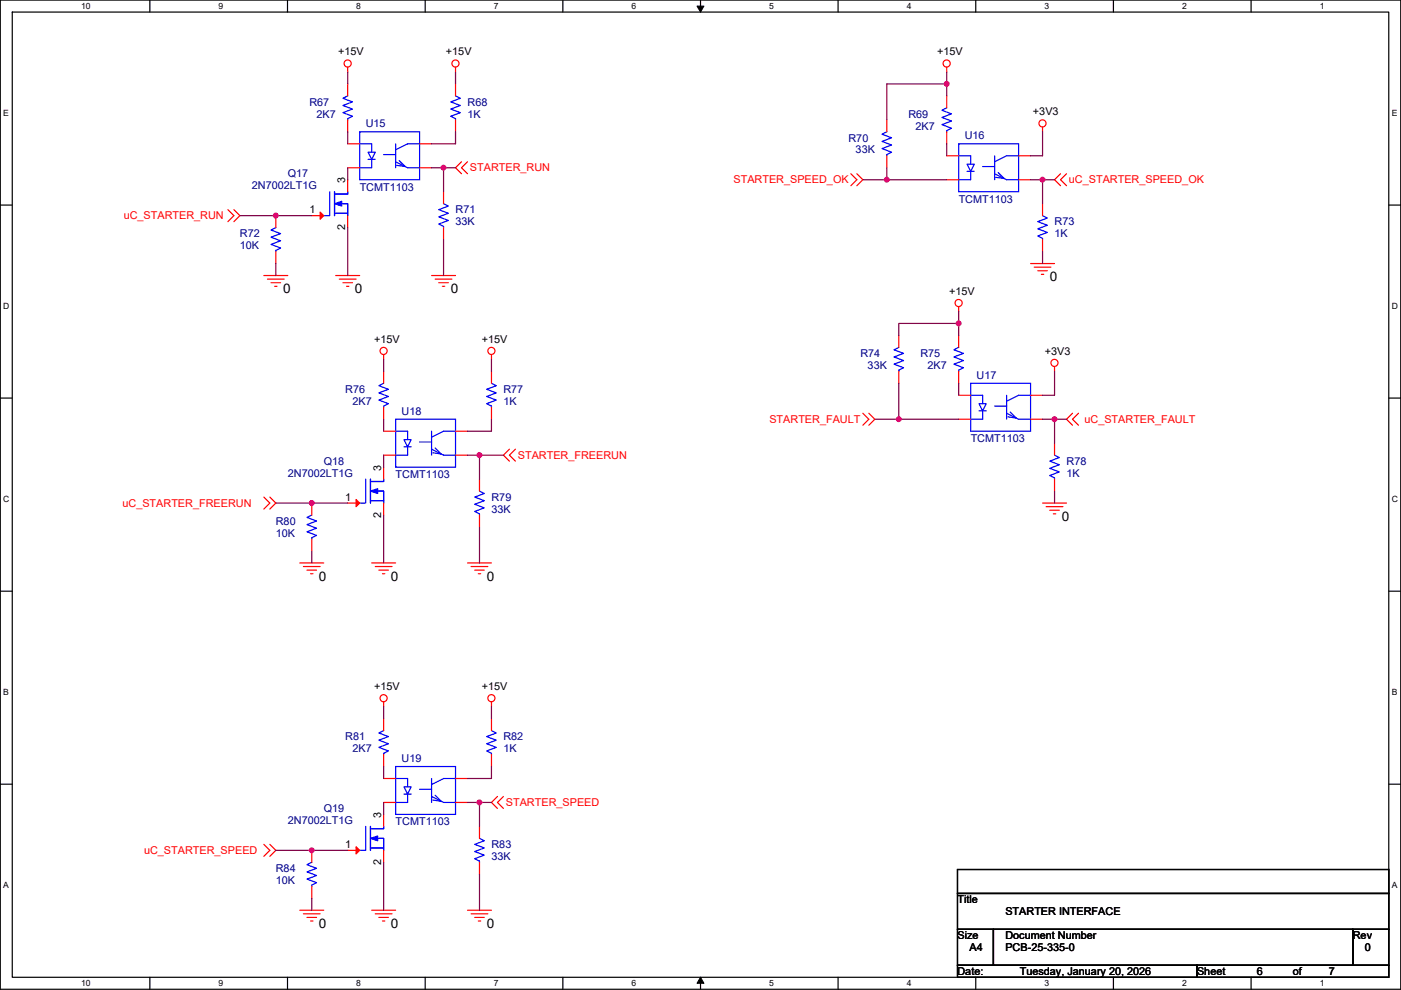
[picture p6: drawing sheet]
<svg xmlns="http://www.w3.org/2000/svg" width="297mm" height="210mm" viewBox="0 0 297 210" stroke-linecap="round" stroke-linejoin="round" font-family="sans-serif">
<path d="M.1 0h296.9v209.8h-296.9zM2.6 2.6h291.8v204.7h-291.8z" fill="none" stroke="#000" stroke-width=".25"/>
<g fill="#fff">
<path d="M17.2 .3h2v2h-2z"/>
<path d="M17.2 207.5h2v2.1h-2z"/>
</g>
<path d="M31.8 0v2.6M31.8 207.3v2.5" fill="none" stroke="#000" stroke-width=".25"/>
<g fill="#fff">
<path d="M46.4 .3h.9v2h-.9z"/>
<path d="M46.4 207.5h.9v2.1h-.9z"/>
</g>
<path d="M61 0v2.6M61 207.3v2.5" fill="none" stroke="#000" stroke-width=".25"/>
<g fill="#fff">
<path d="M75.5 .3h1v2h-1z"/>
<path d="M75.5 207.5h1v2.1h-1z"/>
</g>
<path d="M90.1 0v2.6M90.1 207.3v2.5" fill="none" stroke="#000" stroke-width=".25"/>
<g fill="#fff">
<path d="M104.7 .3h1v2h-1z"/>
<path d="M104.7 207.5h1v2.1h-1z"/>
</g>
<path d="M119.3 0v2.6M119.3 207.3v2.5" fill="none" stroke="#000" stroke-width=".25"/>
<g fill="#fff">
<path d="M133.9 .3h1v2h-1z"/>
<path d="M133.9 207.5h1v2.1h-1z"/>
</g>
<path d="M148.5 0v2.6M148.5 207.3v2.5" fill="none" stroke="#000" stroke-width=".25"/>
<path d="M147.8 1.3h1.4l-.7 1.3zM148.5 207.3l.7 1.3h-1.4z" fill="#000" stroke="#000" stroke-width=".21"/>
<g fill="#fff">
<path d="M163.1 .3h1v2h-1z"/>
<path d="M163.1 207.5h1v2.1h-1z"/>
</g>
<path d="M177.7 0v2.6M177.7 207.3v2.5" fill="none" stroke="#000" stroke-width=".25"/>
<g fill="#fff">
<path d="M192.3 .3h1v2h-1z"/>
<path d="M192.3 207.5h1v2.1h-1z"/>
</g>
<path d="M206.9 0v2.6M206.9 207.3v2.5" fill="none" stroke="#000" stroke-width=".25"/>
<g fill="#fff">
<path d="M221.5 .3h1v2h-1z"/>
<path d="M221.5 207.5h1v2.1h-1z"/>
</g>
<path d="M236.1 0v2.6M236.1 207.3v2.5" fill="none" stroke="#000" stroke-width=".25"/>
<g fill="#fff">
<path d="M250.7 .3h.9v2h-.9z"/>
<path d="M250.7 207.5h.9v2.1h-.9z"/>
</g>
<path d="M265.3 0v2.6M265.3 207.3v2.5" fill="none" stroke="#000" stroke-width=".25"/>
<g fill="#fff">
<path d="M279.8 .3h1v2h-1z"/>
<path d="M279.8 207.5h1v2.1h-1z"/>
<path d="M.7 23h1.2v2.1h-1.2z"/>
<path d="M295.1 23h1.2v2.1h-1.2z"/>
<path d="M.7 64h1.3v2h-1.3z"/>
<path d="M295.1 64h1.3v2h-1.3z"/>
</g>
<path d="M.1 43.5h2.5M294.4 43.5h2.6" fill="none" stroke="#000" stroke-width=".25"/>
<g fill="#fff">
<path d="M.7 104.9h1.3v2h-1.3z"/>
<path d="M295.1 104.9h1.3v2h-1.3z"/>
</g>
<path d="M.1 84.4h2.5M294.4 84.4h2.6" fill="none" stroke="#000" stroke-width=".25"/>
<g fill="#fff">
<path d="M.7 145.9h1.2v2h-1.2z"/>
<path d="M295.1 145.9h1.2v2h-1.2z"/>
</g>
<path d="M.1 125.4h2.5M294.4 125.4h2.6" fill="none" stroke="#000" stroke-width=".25"/>
<g fill="#fff">
<path d="M.7 186.8h1.2v2h-1.2z"/>
<path d="M295.1 186.8h1.2v2h-1.2z"/>
</g>
<path d="M.1 166.3h2.5M294.4 166.3h2.6M203 184.4h91.4v5.1h-91.4zM203 189.5h91.4v7.6h-91.4zM203 197.1h7.6v7.6h-7.6zM210.6 197.1h76.2v7.6h-76.2zM286.8 197.1h7.6v7.6h-7.6zM203 204.7h50.8v2.6h-50.8zM253.8 204.7h40.6v2.6h-40.6z" fill="none" stroke="#000" stroke-width=".25"/>
<g fill="none" stroke="#f00" stroke-width=".25">
<path d="M73.7 14.2v1.1M73.7 17.8v2.5M96.6 14.2v1.1M96.6 17.8v2.5M200.7 14.2v1.1M73.7 25.4v2.6M73.7 38.1v2.6M73.7 30.5h2.6M73.7 35.6h2.6M89 35.6h2.5M89 30.5h2.5M96.6 25.4v2.6"/>
<path d="M97.9 34.3l-1.3 1.3 1.3 1.3M99.1 34.3l-1.2 1.3 1.2 1.3M180.4 36.9l1.3 1.2-1.3 1.3M181.7 36.9l1.2 1.2-1.2 1.3M188 25.4v2.6M188 33v2.6M200.7 20.3v2.6M200.7 28v2.5M200.7 33h2.6M200.7 38.1h2.6M216 38.1h2.5M216 33h2.5"/>
<path d="M221 26.9v1.1M224.9 36.9l-1.3 1.2 1.3 1.3M226.1 36.9l-1.2 1.2 1.2 1.3M48.3 44.5l1.3 1.2-1.3 1.3M49.6 44.5l1.3 1.2-1.3 1.3M55.9 58.4h5.1M56.7 59.2h3.6M57.5 60h2M58.5 45.7v2.6M58.5 53.4v2.5M66.1 45.7h2.5M71.2 58.4h5.1"/>
<path d="M71.9 59.2h3.6M72.7 60h2M73.7 45.7v2.6M91.5 58.4h5.1M92.3 59.2h3.5M93 60h2.1M94 40.7v2.5M94 48.3v2.5M218.5 55.9h5.1M219.3 56.7h3.5M220 57.4h2.1M220.8 58.2h.5"/>
<path d="M221 43.2v2.5M221 50.8v2.6M58.2 60.7h.5M73.5 60.7h.5M81.3 75.2v1M81.3 78.8v2.5M93.8 60.7h.5M104.2 75.2v1M104.2 78.8v2.5M190.6 71.1v2.6M190.6 78.8v2.5M203.3 65v1.1"/>
<path d="M203.3 71.1v2.6M203.3 78.8v2.5M223.6 77.7v1.1M81.3 91.5h2.6M81.3 96.5h2.6M81.3 99.1v2.5M81.3 86.4v2.5M96.6 96.5h2.5M96.6 91.5h2.5M104.2 86.4v2.5M108 95.3l-1.3 1.2 1.3 1.3M109.3 95.3l-1.3 1.2 1.3 1.3"/>
<path d="M182.9 87.7l1.3 1.2-1.3 1.3M184.2 87.7l1.3 1.2-1.3 1.3M203.3 83.8h2.5M203.3 88.9h2.5M218.5 88.9h2.5M218.5 83.8h2.5M223.6 94v2.5M227.4 87.7l-1.3 1.2 1.3 1.3M228.7 87.7l-1.3 1.2 1.3 1.3M55.9 105.4l1.3 1.3-1.3 1.3M57.2 105.4l1.3 1.3-1.3 1.3M63.6 119.4h5"/>
<path d="M66.1 106.7v2.5M66.1 114.3v2.6M73.7 106.7h2.6M78.8 119.4h5.1M81.3 106.7v2.5M99.1 119.4h5.1M101.7 101.6v2.6M101.7 109.2v2.6M221 106.7h5.1M221.8 107.5h3.6M222.6 108.2h2M223.3 109h.5"/>
<path d="M223.6 101.6v2.6M64.3 120.2h3.6M65.1 120.9h2M65.8 121.7h.6M79.6 120.2h3.5M80.3 120.9h2.1M81.1 121.7h.5M99.9 120.2h3.5M100.6 120.9h2.1M101.4 121.7h.5M81.3 148.9v1M81.3 152.4v2.6"/>
<path d="M104.2 148.9v1M104.2 152.4v2.6M55.9 179.1l1.3 1.3-1.3 1.2M57.2 179.1l1.3 1.3-1.3 1.2M81.3 165.1h2.6M81.3 170.2h2.6M81.3 160v2.6M81.3 172.7v2.6M96.6 170.2h2.5M96.6 165.1h2.5M101.7 175.3v2.5M104.2 160v2.6"/>
<path d="M105.5 168.9l-1.3 1.3 1.3 1.3M106.7 168.9l-1.2 1.3 1.2 1.3M63.6 193.1h5M64.3 193.8h3.6M65.1 194.6h2M65.8 195.3h.6M66.1 180.4v2.5M66.1 188v2.5M73.7 180.4h2.6M78.8 193.1h5.1M79.6 193.8h3.5M80.3 194.6h2.1"/>
<path d="M81.1 195.3h.5M81.3 180.4v2.5M99.1 193.1h5.1M99.9 193.8h3.5M100.6 194.6h2.1M101.4 195.3h.5M101.7 182.9v2.5"/>
<circle cx="73.7" cy="13.5" r=".76"/>
<circle cx="96.6" cy="13.5" r=".76"/>
<circle cx="200.7" cy="13.5" r=".76"/>
<circle cx="221" cy="26.2" r=".76"/>
<circle cx="81.3" cy="74.4" r=".76"/>
<circle cx="104.2" cy="74.4" r=".76"/>
<circle cx="203.2" cy="64.3" r=".76"/>
<circle cx="223.6" cy="77" r=".76"/>
<circle cx="81.3" cy="148.1" r=".76"/>
<circle cx="104.2" cy="148.1" r=".76"/>
</g>
<g fill="none" stroke="#00f" stroke-width=".25">
<path d="M73.7 20.3l-1 .5 2 .8-2 .8 2 .7-2 .8 2 .8-1 .5v.2M76.3 30.5h2.5v1.8M76.3 28h12.7v10.1h-12.7zM78 32.3h1.6l-.8 1.5zM78 33.8h1.6M78.8 33.8v1.8h-2.5M81.3 32.8h2.6M83.9 34.3l2.5 1.3h2.6M83.9 30.5v5.1M84.6 34.1l1.3 1.2-1.8-.2M89 30.5h-2.6l-2.5 1.3M96.6 20.3l1 .5-2 .8 2 .8-2 .7 2 .8-2 .8 1 .5v.2"/>
<path d="M188 28l-1 .5 2 .7-2 .8 2 .8-2 .7 2 .8-1 .5v.2M200.7 22.9l-1 .5 2 .8-2 .7 2 .8-2 .7 2 .8-1 .5v.3M203.3 30.5h12.7v10.2h-12.7zM203.3 33h2.5v1.8M205 36.3h1.6M205 34.8h1.6l-.8 1.5zM205.8 36.3v1.8h-2.5M208.3 35.3h2.6M210.9 33v5.1M210.9 36.9l2.5 1.2h2.6M211.6 36.6l1.3 1.3-1.8-.3M216 33h-2.6l-2.5 1.3"/>
<path d="M58.5 48.3l-1 .5 2 .8-2 .7 2 .8-2 .7 2 .8-1 .5v.3M69.9 40.7v5h-1.3M70.9 41.2h2.8v-.5v.5h-2.5M70.9 45.2h2.8M70.9 40.7v5M71.2 45.2h2.3M72.2 43.2h1.5v2.5v-2.5h-1M94 43.2l1.1 .5-2.1 .8 2.1 .7-2.1 .8 2.1 .8-2.1 .7 1 .5v.3M221 45.7l1.1 .5-2.1 .8 2.1 .8-2.1 .7 2.1 .8-2.1 .8 1 .5v.2M190.6 73.7l-1.1 .5 2.1 .8-2.1 .7 2.1 .8-2.1 .7 2.1 .8-1 .5v.3M203.3 73.7l-1.1 .5 2.1 .8-2.1 .7 2.1 .8-2.1 .7 2.1 .8-1 .5v.3M81.3 81.3l-1 .5 2.1 .8-2.1 .7 2.1 .8-2.1 .8 2.1 .7-1.1 .5v.3"/>
<path d="M83.9 88.9h12.7v10.2h-12.7zM83.9 91.5h2.5v1.7M85.7 93.2h1.5l-.8 1.6zM85.7 94.8h1.5M86.4 94.8v1.7h-2.5M89 93.7h2.5M91.5 91.5v5M91.5 95.3l2.5 1.2h2.6M92.3 95l1.2 1.3-1.7-.3M96.6 91.5h-2.6l-2.5 1.2M104.2 81.3l1 .5-2 .8 2 .7-2 .8 2 .8-2 .7 1 .5v.3M205.8 81.3h12.7v10.2h-12.7z"/>
<path d="M205.8 83.8h2.5v1.8M207.6 87.1h1.5M207.6 85.6h1.5l-.8 1.5zM208.3 87.1v1.8h-2.5M210.9 86.1h2.5M213.4 83.8v5.1M213.4 87.7l2.6 1.2h2.5M214.2 87.4l1.3 1.3-1.8-.3M218.5 83.8h-2.5l-2.6 1.3M223.6 96.5l1 .5-2 .8 2 .8-2 .7 2 .8-2 .8 1 .5v.2M66.1 109.2l-1 .5 2 .8-2 .8 2 .7-2 .8 2 .8-1 .5v.2M77.5 101.6v5.1h-1.2"/>
<path d="M78.5 106.2h2.8M78.5 101.6v5.1M78.8 106.2h2.3M78.8 102.1h2.5v-.5v.5h-2.8M79.8 104.2h1.5v2.5v-2.5h-1M101.7 104.2l1 .5-2.1 .7 2.1 .8-2.1 .8 2.1 .7-2.1 .8 1.1 .5v.2M81.3 155l-1 .5 2.1 .7-2.1 .8 2.1 .8-2.1 .7 2.1 .8-1.1 .5v.2M104.2 155l1 .5-2 .7 2 .8-2 .8 2 .7-2 .8 1 .5v.2M77.5 175.3v5.1h-1.2M78.5 179.9h2.8M78.5 175.3v5.1M78.8 179.9h2.3"/>
<path d="M78.8 175.8h2.5v-.5v.5h-2.8M79.8 177.8h1.5v2.6v-2.6h-1M83.9 162.6h12.7v10.1h-12.7zM83.9 165.1h2.5v1.8M85.7 166.9h1.5l-.8 1.5zM85.7 168.4h1.5M86.4 168.4v1.8h-2.5M89 167.4h2.5M91.5 165.1v5.1M91.5 168.9l2.5 1.3h2.6M92.3 168.7l1.2 1.2-1.7-.2M96.6 165.1h-2.6l-2.5 1.3"/>
<path d="M101.7 177.8l1 .5-2.1 .8 2.1 .8-2.1 .7 2.1 .8-2.1 .7 1.1 .5v.3M66.1 182.9l-1 .5 2 .8-2 .7 2 .8-2 .8 2 .7-1 .5v.3"/>
</g>
<g fill="#00f" stroke="#00f" stroke-width=".25">
<path d="M78.5 104.2l1.6-.5v1z" fill-rule="evenodd"/>
<path d="M78.5 177.8l1.6-.5v1z" fill-rule="evenodd"/>
<path d="M70.9 43.2l1.6-.5v1z" fill-rule="evenodd"/>
</g>
<g fill="#f00" stroke="#f00" stroke-width=".25">
<path d="M75.5 105.9l.8 .8-.8 .8z"/>
<path d="M75.5 179.6l.8 .8-.8 .7z"/>
<path d="M67.9 45l.7 .7-.7 .8z"/>
</g>
<g fill="none" stroke="#800040" stroke-width=".25">
<path d="M73.7 15.3v2.5M96.6 15.3v2.5M200.7 15.3v2.5M200.7 17.8h-12.7v7.6M200.7 17.8v2.5M73.7 28v2.5M73.7 35.6v2.5M91.5 35.6h2.5M94 35.6v5.1M94 35.6h2.6M96.6 28v2.5h-5.1M182.9 38.1h5.1"/>
<path d="M188 35.6v2.5h12.7M200.7 30.5v2.5M218.5 38.1h2.5M221 38.1v5.1M221 38.1h2.6M221 28v5h-2.5M50.9 45.7h15.2M58.5 55.9v2.5M73.7 48.3v10.1M94 50.8v7.6M221 53.4v2.5M81.3 76.2v2.6"/>
<path d="M104.2 76.2v2.6M190.6 71.1v-2.5h12.7v2.5M203.3 66.1v2.5M223.6 78.8v5h-2.6M81.3 88.9v2.6M81.3 96.5v2.6M99.1 96.5h2.6M101.7 96.5v5.1M101.7 96.5h5M104.2 88.9v2.6h-5.1M185.5 88.9h5.1M190.6 81.3v7.6h12.7"/>
<path d="M203.3 81.3v2.5M221 88.9h2.6M223.6 88.9v5.1M223.6 88.9h2.5M58.5 106.7h15.2M66.1 116.9v2.5M81.3 109.2v10.2M101.7 111.8v7.6M223.6 104.2v2.5M81.3 149.9v2.5M104.2 149.9v2.5M81.3 162.6v2.5"/>
<path d="M81.3 170.2v2.5M99.1 170.2h2.6M101.7 170.2v5.1M101.7 170.2h2.5M104.2 162.6v2.5h-5.1M58.5 180.4h15.2M66.1 190.5v2.6M81.3 182.9v10.2M101.7 185.4v7.7"/>
</g>
<g fill="#f0f" stroke="#f0f" stroke-width=".25">
<circle cx="58.5" cy="45.7" r=".5"/>
<circle cx="101.6" cy="170.2" r=".5"/>
<circle cx="66.1" cy="180.3" r=".5"/>
<circle cx="66.1" cy="106.7" r=".5"/>
<circle cx="221" cy="38.1" r=".5"/>
<circle cx="188" cy="38.1" r=".5"/>
<circle cx="203.2" cy="68.6" r=".5"/>
<circle cx="190.5" cy="88.9" r=".5"/>
<circle cx="223.6" cy="88.9" r=".5"/>
<circle cx="94" cy="35.6" r=".5"/>
<circle cx="101.6" cy="96.5" r=".5"/>
<circle cx="200.7" cy="17.8" r=".5"/>
</g>
<g font-size="2.8">
<text x="222.6" y="59.7">0</text>
<text x="60" y="62.2">0</text>
<text x="75.2" y="62.2">0</text>
<text x="95.6" y="62.2">0</text>
<text x="225.1" y="110.5">0</text>
<text x="67.6" y="123.2">0</text>
<text x="82.9" y="123.2">0</text>
<text x="103.2" y="123.2">0</text>
<text x="67.6" y="196.8">0</text>
<text x="82.9" y="196.8">0</text>
<text x="103.2" y="196.8">0</text>
</g>
<g font-size="2.3">
<text x="71.7" y="11.7">+15V</text>
<text x="94.5" y="11.7">+15V</text>
<text x="198.7" y="11.7">+15V</text>
<text x="219" y="24.4">+3V3</text>
<text x="73.2" y="38.9" transform="rotate(-90 73.2 38.9)">3</text>
<text x="65.6" y="45.2">1</text>
<text x="73.2" y="48.8" transform="rotate(-90 73.2 48.8)">2</text>
<text x="201.2" y="62.5">+15V</text>
<text x="79.3" y="72.7">+15V</text>
<text x="102.2" y="72.7">+15V</text>
<text x="221.5" y="75.2">+3V3</text>
<text x="80.8" y="99.8" transform="rotate(-90 80.8 99.8)">3</text>
<text x="73.2" y="106.2">1</text>
<text x="80.8" y="109.8" transform="rotate(-90 80.8 109.8)">2</text>
<text x="79.3" y="146.3">+15V</text>
<text x="102.2" y="146.3">+15V</text>
<text x="80.8" y="173.5" transform="rotate(-90 80.8 173.5)">3</text>
<text x="73.2" y="179.8">1</text>
<text x="80.8" y="183.4" transform="rotate(-90 80.8 183.4)">2</text>
<text x="203" y="191.6">Title</text>
<text x="213.2" y="194.1">STARTER INTERFACE</text>
<text x="203" y="199.2">Size</text>
<text x="205.5" y="201.7">A4</text>
<text x="213.2" y="199.2">Document Number</text>
<text x="213.2" y="201.7">PCB-25-335-0</text>
<text x="286.8" y="199.2">Rev</text>
<text x="289.4" y="201.7">0</text>
<text x="203" y="206.8">Date:</text>
<text x="216.2" y="206.8">Tuesday, January 20, 2026</text>
<text x="253.8" y="206.8">Sheet</text>
<text x="266.5" y="206.8">6</text>
<text x="274.1" y="206.8">of</text>
<text x="281.7" y="206.8">7</text>
</g>
<g font-size="2.3" fill="#000080">
<text x="65.6" y="22.4">R67</text>
<text x="99.1" y="22.4">R68</text>
<text x="67.1" y="24.9">2K7</text>
<text x="77.5" y="27">U15</text>
<text x="99.1" y="24.9">1K</text>
<text x="192.6" y="24.9">R69</text>
<text x="194.1" y="27.5">2K7</text>
<text x="204.5" y="29.5">U16</text>
<text x="179.9" y="30">R70</text>
<text x="181.4" y="32.6">33K</text>
<text x="53.4" y="40.2">2N7002LT1G</text>
<text x="61" y="37.6">Q17</text>
<text x="76.3" y="40.4">TCMT1103</text>
<text x="96.6" y="45.3">R71</text>
<text x="96.6" y="47.8">33K</text>
<text x="203.3" y="43">TCMT1103</text>
<text x="223.6" y="47.8">R73</text>
<text x="50.9" y="50.3">R72</text>
<text x="50.9" y="52.9">10K</text>
<text x="223.6" y="50.3">1K</text>
<text x="182.4" y="75.7">R74</text>
<text x="195.1" y="75.7">R75</text>
<text x="73.2" y="83.4">R76</text>
<text x="106.7" y="83.4">R77</text>
<text x="184" y="78.3">33K</text>
<text x="196.7" y="78.3">2K7</text>
<text x="207.1" y="80.3">U17</text>
<text x="74.7" y="85.9">2K7</text>
<text x="85.2" y="87.9">U18</text>
<text x="106.7" y="85.9">1K</text>
<text x="205.8" y="93.8">TCMT1103</text>
<text x="61" y="101.1">2N7002LT1G</text>
<text x="68.6" y="98.6">Q18</text>
<text x="83.9" y="101.4">TCMT1103</text>
<text x="226.1" y="98.6">R78</text>
<text x="226.1" y="101.1">1K</text>
<text x="104.2" y="106.2">R79</text>
<text x="58.5" y="111.3">R80</text>
<text x="58.5" y="113.8">10K</text>
<text x="104.2" y="108.8">33K</text>
<text x="73.2" y="157">R81</text>
<text x="74.7" y="159.6">2K7</text>
<text x="85.2" y="161.6">U19</text>
<text x="106.7" y="157">R82</text>
<text x="106.7" y="159.6">1K</text>
<text x="68.6" y="172.3">Q19</text>
<text x="61" y="174.8">2N7002LT1G</text>
<text x="83.9" y="175">TCMT1103</text>
<text x="104.2" y="179.9">R83</text>
<text x="58.5" y="185">R84</text>
<text x="104.2" y="182.4">33K</text>
<text x="58.5" y="187.5">10K</text>
</g>
<g font-size="2.3" fill="#f00">
<text x="99.6" y="36.4">STARTER_RUN</text>
<text x="155.5" y="38.9">STARTER_SPEED_OK</text>
<text x="226.6" y="38.9">uC_STARTER_SPEED_OK</text>
<text x="26.2" y="46.5">uC_STARTER_RUN</text>
<text x="163.1" y="89.7">STARTER_FAULT</text>
<text x="229.9" y="89.7">uC_STARTER_FAULT</text>
<text x="109.8" y="97.3">STARTER_FREERUN</text>
<text x="26" y="107.5">uC_STARTER_FREERUN</text>
<text x="107.2" y="171">STARTER_SPEED</text>
<text x="30.5" y="181.1">uC_STARTER_SPEED</text>
</g>
<g font-size="1.8">
<text x="17.2" y="1.9">10</text>
<text x="46.4" y="1.9">9</text>
<text x="75.5" y="1.9">8</text>
<text x="104.7" y="1.9">7</text>
<text x="133.9" y="1.9">6</text>
<text x="163.1" y="1.9">5</text>
<text x="192.3" y="1.9">4</text>
<text x="221.5" y="1.9">3</text>
<text x="250.7" y="1.9">2</text>
<text x="279.8" y="1.9">1</text>
<text x=".7" y="24.7">E</text>
<text x="295.1" y="24.7">E</text>
<text x=".7" y="65.6">D</text>
<text x="295.1" y="65.6">D</text>
<text x=".7" y="106.5">C</text>
<text x="295.1" y="106.5">C</text>
<text x=".7" y="147.5">B</text>
<text x="295.1" y="147.5">B</text>
<text x=".7" y="188.4">A</text>
<text x="295.1" y="188.4">A</text>
<text x="17.2" y="209.2">10</text>
<text x="46.4" y="209.2">9</text>
<text x="75.5" y="209.2">8</text>
<text x="104.7" y="209.2">7</text>
<text x="133.9" y="209.2">6</text>
<text x="163.1" y="209.2">5</text>
<text x="192.3" y="209.2">4</text>
<text x="221.5" y="209.2">3</text>
<text x="250.7" y="209.2">2</text>
<text x="279.8" y="209.2">1</text>
</g>
</svg>
